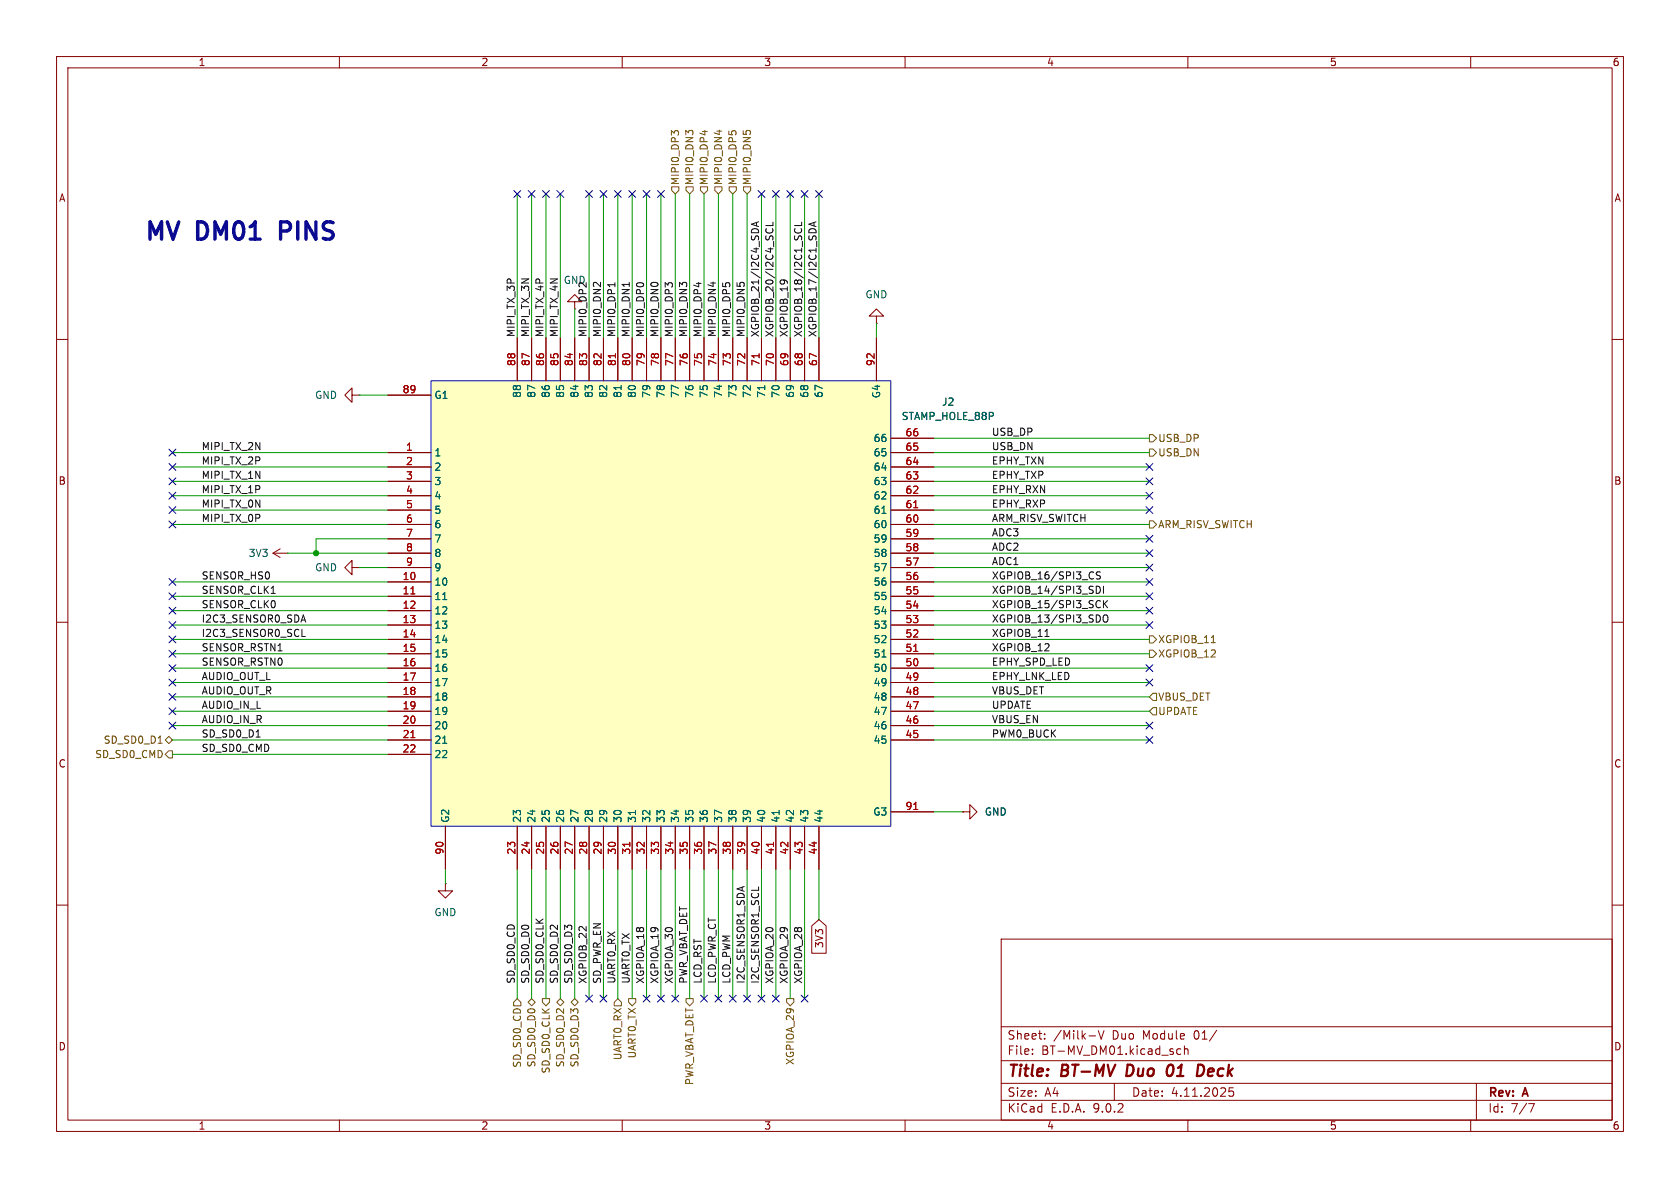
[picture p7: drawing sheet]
<svg xmlns="http://www.w3.org/2000/svg" width="297mm" height="210mm" viewBox="0 0 297 210" stroke-linecap="round" stroke-linejoin="round" font-family="sans-serif">
<g fill="none" stroke="#840000" stroke-width=".18">
<path d="M10 10h277v190h-277zM12 12h273v186h-273zM60 10v2M110 10v2M160 10v2M210 10v2M260 10v2M101.6 53.3h1.3l-1.3-1.2-1.3 1.2h1.3v1.3M101.6 54.6h.1M154.9 55.9h1.3l-1.3-1.3-1.2 1.3h1.2v1.3M154.9 57.2h.1M10 60h2"/>
<path d="M62.2 69.9v-1.3l-1.2 1.3 1.2 1.2v-1.2h1.3M63.5 69.9h.1M285 60h2M48.3 97.8l1.2 .8M48.3 97.8h2.5M49.5 97l-1.2 .8M50.8 97.8h.1M10 110h2M62.2 100.3v-1.2l-1.2 1.2 1.2 1.3v-1.3h1.3M63.5 100.3h.1M285 110h2M78.7 156.2v1.3h1.3l-1.3 1.3-1.2-1.3h1.2"/>
<path d="M78.7 156.2h.1M170.2 143.5h1.2v-1.3l1.3 1.3-1.3 1.3v-1.3M170.2 143.5h.1M10 160h2M177 166h108v32h-108zM285 160h2M60 198v2M110 198v2M160 198v2M177 194.5h108M177 191.5h108M177 187.5h108"/>
<path d="M177 181.5h108M182.5 186.3v.1M182.5 185.5v.1M184.7 183.6v.1M184.7 182.8v.1M192.5 183.1h1.2M194.2 182.2l.5 1.5 .5-1.5M197 191.5v3M208.7 185.5l-.4-.1-.3 .3v.4l.2 .2h.5M209.4 185.5l.2-.1 .4 .1v.9M209.4 184.9v1.5M210 198v2"/>
<path d="M215.1 182.1l-1.3 2M218 192.3h-.7l-.1 .7 .3-.1h.5l.1 .3-.1 .5-.2 .1-.6-.1M260 198v2M261 191.5v6.5M270.2 195.1h1l-.6 1.5"/>
</g>
<path d="M199.4 188.2l-.3 2h.5M207.3 189.8l-.2 .2a.48 .48 0 0 1-.6 .1M207.3 188.3a.51 .51 0 0 0-.8 .3M211.8 188.2h.5a1.08 1.08 0 0 1 .6 1.1 1.08 1.08 0 0 1-.8 .9h-.5" fill="none" stroke="#840000" stroke-width=".4"/>
<path d="M76.2 67.3h81.3v78.8h-81.3z" fill="#ffffc2"/>
<path d="M76.2 67.3h81.3v78.8h-81.3z" fill="none" stroke="#000bff" stroke-width=".18"/>
<g fill="none" stroke="#840000" stroke-width=".18">
<path d="M91.4 59.7v7.6M94 59.7v7.6M96.5 59.7v7.6M99.1 59.7v7.6M101.6 59.7v7.6M104.1 59.7v7.6M106.7 59.7v7.6M109.2 59.7v7.6M111.8 59.7v7.6M114.3 59.7v7.6M116.8 59.7v7.6M119.4 59.7v7.6"/>
<path d="M121.9 59.7v7.6M124.5 59.7v7.6M127 59.7v7.6M129.5 59.7v7.6M132.1 59.7v7.6M134.6 59.7v7.6M137.2 59.7v7.6M139.7 59.7v7.6M142.2 59.7v7.6M144.8 59.7v7.6M154.9 59.7v7.6M68.6 69.9h7.6"/>
<path d="M157.5 77.5h7.6M68.6 80h7.6M68.6 82.6h7.6M68.6 85.1h7.6M68.6 87.6h7.6M68.6 90.2h7.6M68.6 92.7h7.6M68.6 95.3h7.6M68.6 97.8h7.6M157.5 80h7.6M157.5 82.6h7.6M157.5 85.1h7.6"/>
<path d="M157.5 87.6h7.6M157.5 90.2h7.6M157.5 92.7h7.6M157.5 95.3h7.6M157.5 97.8h7.6M68.6 100.3h7.6M68.6 102.9h7.6M68.6 105.4h7.6M68.6 108h7.6M68.6 110.5h7.6M68.6 113h7.6M68.6 115.6h7.6"/>
<path d="M68.6 118.1h7.6M157.5 100.3h7.6M157.5 102.9h7.6M157.5 105.4h7.6M157.5 108h7.6M157.5 110.5h7.6M157.5 113h7.6M157.5 115.6h7.6M157.5 118.1h7.6M68.6 120.7h7.6M68.6 123.2h7.6M68.6 125.7h7.6"/>
<path d="M68.6 128.3h7.6M68.6 130.8h7.6M68.6 133.4h7.6M157.5 120.7h7.6M157.5 123.2h7.6M157.5 125.7h7.6M157.5 128.3h7.6M157.5 130.8h7.6M78.7 146.1v7.6M91.4 146.1v7.6M94 146.1v7.6M96.5 146.1v7.6"/>
<path d="M99.1 146.1v7.6M101.6 146.1v7.6M104.1 146.1v7.6M106.7 146.1v7.6M109.2 146.1v7.6M111.8 146.1v7.6M114.3 146.1v7.6M116.8 146.1v7.6M119.4 146.1v7.6M121.9 146.1v7.6M124.5 146.1v7.6M127 146.1v7.6"/>
<path d="M129.5 146.1v7.6M132.1 146.1v7.6M134.6 146.1v7.6M137.2 146.1v7.6M139.7 146.1v7.6M142.2 146.1v7.6M144.8 146.1v7.6M157.5 143.5h7.6M170.2 143.5h.1M143.5 163.7l1.3-1.1 1.3 1.1v4.8h-2.6z"/>
</g>
<path d="M109.8 68.2v.7M135.2 68.2v.7M155.9 90.7h.7M78.3 106h.7M155.9 116.1h.7M78.3 131.4h.7M112.3 143.3v.7M137.7 143.3v.7" fill="none" stroke="#006464" stroke-width=".18"/>
<path d="M108.8 62.5v.8M134.2 62.5v.8M161.5 89.8h.8M72.6 105h.8M161.5 115.2h.8M72.6 130.4h.8M111.3 148.9v.7M136.7 148.9v.7M161.5 143.1h.8" fill="none" stroke="#a90000" stroke-width=".18"/>
<g fill="none" stroke="#725600" stroke-width=".18">
<path d="M118.7 33h1.3v.7l-.6 .6-.7-.6zM119.2 23.5l-.5-.4v.8M119.2 23.2l.2-.1 .5 .1M121.3 33h1.3v.7l-.7 .6-.6-.6zM121.7 23.5l-.5-.4v.7M121.8 23.2l.2-.1 .4 .1M123.8 33h1.3v.7l-.6 .6-.7-.6zM124.6 23.1v.7M126.4 33h1.2v.7l-.6 .6-.6-.6zM127.2 23v.8M128.8 23.2v.6M128.9 33h1.3v.7l-.7 .6-.6-.6z"/>
<path d="M129.3 23.4l.3-.3h.3l.2 .3M131.4 23.1v.6M131.4 33h1.3v.7l-.6 .6-.7-.6zM131.9 23.2l.2-.1 .5 .1M203.2 76.8h.6l.7 .7-.7 .6h-.6zM203.2 79.4h.6l.7 .6-.7 .6h-.6zM203.2 92.1h.6l.7 .6-.7 .6h-.6zM203.2 112.4h.6l.7 .6-.7 .7h-.6zM203.2 114.9h.6l.7 .7-.7 .6h-.6zM214.1 113.6h.8M28 131.4h.7M29.8 130.2l.7 .6-.7 .6-.6-.6z"/>
<path d="M29.8 132.7h.7v1.3h-.7l-.6-.6zM203.8 122.6h.7v1.2h-.7l-.6-.6zM203.8 125.1h.7v1.3h-.7l-.6-.7zM91.4 176.5l.7 .7v.6h-1.3v-.6zM94 176.5l.6 .7-.6 .6-.7-.6zM95.9 176.5h1.3v.7l-.7 .6-.6-.6zM98.4 177.2l.7-.7 .6 .7-.6 .6zM101.6 176.5l.6 .7-.6 .6-.6-.6zM109.2 176.5l.7 .7v.6h-1.3v-.6zM111.1 176.5h1.3v.7l-.6 .6-.7-.6zM121.3 176.5h1.3v.7l-.7 .6-.6-.6zM139.1 176.5h1.2v.7l-.6 .6-.6-.6z"/>
</g>
<g fill="none" stroke="#0f0f0f" stroke-width=".18">
<path d="M133.7 39.3v.6M134.1 39.2l-1.3 .4 1.3 .5M136.6 39.3v.6h-1.2M141.7 39.3v.6h-1.2M143.9 39.3v.6M144.3 39.2l-1.3 .4 1.3 .5M106.2 49.9v.8l-.8-.7-.3-.1-.1 .1M108.7 50v.7M108.7 50.3h-1.3l.2 .2M111.2 49.9v.7M111.2 50.3h-1.2l.2 .1M112.6 50.1l.4-.1 .7 .1"/>
<path d="M115.2 50l.3-.1 .7 .1M118.1 50.4l-.5-.4v.8M118.1 50.1l.2-.1 .5 .1M120.6 50.3l-.5-.4v.8M120.7 50l.2-.1 .4 .1M123.5 49.9v.8M126.1 49.9v.7M127.8 50v.6M128.2 50.2l.3-.2h.3l.2 .2M130.3 50v.6M130.8 50l.2-.1 .5 .1M133 40.5l.4-.1 .5 .1"/>
<path d="M135.5 40.4l-.1 .4M136.5 40.4l.1 .4M140.6 40.4l-.1 .4M141.6 40.4l.1 .4M143.2 40.5l.3-.1 .6 .1M53.4 112.5h.6M53.6 108.7l.4 1.3M184.7 112.5h.8M193.3 101.1v.1M193.3 102.2v.1M193.8 103.6a.64 .64 0 0 1 .7 .7 .64 .64 0 0 1-.7 .6zM194.5 101.1h-.5l-.1 .1v.4l.5 .2 .1 .3-.2 .3-.5-.1"/>
<path d="M195.1 103.6v1.3M195.1 106.2v1.2M195.1 108.9l.2-.2a.43 .43 0 0 1 .6 .4v.5a.42 .42 0 0 1-.5 .4 .42 .42 0 0 1-.4-.4zM195.3 106.7l.5 .7M195.8 106.2l-.7 .7M45.3 130.3h.7M134.1 156.8v.6"/>
</g>
<g fill="none" stroke="#009600" stroke-width=".18">
<path d="M91.4 34.3v25.4M94 34.3v25.4M96.5 34.3v25.4M99.1 34.3v25.4M104.1 34.3v25.4M106.7 34.3v25.4M109.2 34.3v25.4M111.8 34.3v25.4M114.3 34.3v25.4M116.8 34.3v25.4M119.4 34.3v25.4M121.9 34.3v25.4"/>
<path d="M124.5 34.3v25.4M127 34.3v25.4M129.5 34.3v25.4M132.1 34.3v25.4M134.6 34.3v25.4M137.2 34.3v25.4M139.7 34.3v25.4M142.2 34.3v25.4M144.8 34.3v25.4M101.6 54.6v5.1M154.9 57.2v2.5M63.5 69.9h5.1"/>
<path d="M165.1 77.5h38.1M30.5 82.6h38.1M30.5 80h38.1M30.5 87.6h38.1M30.5 92.7h38.1M30.5 85.1h38.1M30.5 90.2h38.1M50.8 97.8h17.8M68.6 95.3h-12.7v2.5M165.1 82.6h38.1M165.1 80h38.1M165.1 87.6h38.1"/>
<path d="M165.1 92.7h38.1M165.1 95.3h38.1M165.1 85.1h38.1M165.1 90.2h38.1M165.1 97.8h38.1M30.5 118.1h38.1M30.5 113h38.1M30.5 115.6h38.1M30.5 108h38.1M30.5 105.4h38.1M30.5 110.5h38.1M30.5 102.9h38.1"/>
<path d="M63.5 100.3h5.1M165.1 118.1h38.1M165.1 113h38.1M165.1 115.6h38.1M165.1 108h38.1M165.1 105.4h38.1M165.1 110.5h38.1M165.1 100.3h38.1M165.1 102.9h38.1M30.5 130.8h38.1M30.5 128.3h38.1M30.5 133.4h38.1"/>
<path d="M30.5 123.2h38.1M30.5 125.7h38.1M30.5 120.7h38.1M165.1 130.8h38.1M165.1 128.3h38.1M165.1 123.2h38.1M165.1 125.7h38.1M165.1 120.7h38.1M78.7 153.7v2.5M91.4 153.7v22.8M94 153.7v22.8M96.5 153.7v22.8"/>
<path d="M99.1 153.7v22.8M101.6 153.7v22.8M104.1 153.7v22.8M106.7 153.7v22.8M109.2 153.7v22.8M111.8 153.7v22.8M114.3 153.7v22.8M116.8 153.7v22.8M119.4 153.7v22.8M121.9 153.7v22.8M124.5 153.7v22.8M127 153.7v22.8"/>
<path d="M129.5 153.7v22.8M132.1 153.7v22.8M134.6 153.7v22.8M137.2 153.7v22.8M139.7 153.7v22.8M142.2 153.7v22.8M144.8 153.7v8.9M165.1 143.5h5.1"/>
</g>
<g fill="none" stroke="#000084" stroke-width=".18">
<path d="M90.8 33.7l1.2 1.2M92 33.7l-1.2 1.2M93.4 33.7l1.2 1.2M94.6 33.7l-1.2 1.2M95.9 33.7l1.2 1.2M97.1 33.7l-1.2 1.2M98.5 33.7l1.2 1.2M99.7 33.7l-1.2 1.2M103.5 33.7l1.2 1.2M104.7 33.7l-1.2 1.2M106.1 33.7l1.2 1.2M107.3 33.7l-1.2 1.2"/>
<path d="M108.6 33.7l1.2 1.2M109.8 33.7l-1.2 1.2M111.2 33.7l1.2 1.2M112.4 33.7l-1.2 1.2M113.7 33.7l1.2 1.2M114.9 33.7l-1.2 1.2M116.2 33.7l1.2 1.2M117.4 33.7l-1.2 1.2M134 33.7l1.2 1.2M135.2 33.7l-1.2 1.2M136.6 33.7l1.2 1.2M137.8 33.7l-1.2 1.2"/>
<path d="M139.1 33.7l1.2 1.2M140.3 33.7l-1.2 1.2M141.6 33.7l1.2 1.2M142.8 33.7l-1.2 1.2M144.2 33.7l1.2 1.2M145.4 33.7l-1.2 1.2M29.9 79.4l1.2 1.2M31.1 79.4l-1.2 1.2M29.9 87l1.2 1.2M29.9 89.6l1.2 1.2M29.9 92.1l1.2 1.2M29.9 84.5l1.2 1.2"/>
<path d="M29.9 81.9l1.2 1.3M31.1 87l-1.2 1.2M31.1 89.6l-1.2 1.2M31.1 92.1l-1.2 1.2M31.1 84.5l-1.2 1.2M31.1 81.9l-1.2 1.3M202.6 94.6l1.2 1.3M202.6 81.9l1.2 1.3M202.6 97.2l1.2 1.2M202.6 84.5l1.2 1.2M202.6 87l1.2 1.2M202.6 99.7l1.2 1.2"/>
<path d="M202.6 89.6l1.2 1.2M203.8 87l-1.2 1.2M203.8 94.6l-1.2 1.3M203.8 81.9l-1.2 1.3M203.8 97.2l-1.2 1.2M203.8 84.5l-1.2 1.2M203.8 99.7l-1.2 1.2M203.8 89.6l-1.2 1.2M29.9 112.4l1.2 1.2M29.9 109.9l1.2 1.2M29.9 117.5l1.2 1.2M29.9 107.3l1.2 1.3"/>
<path d="M29.9 102.3l1.2 1.2M29.9 104.8l1.2 1.2M29.9 115l1.2 1.2M31.1 112.4l-1.2 1.2M31.1 109.9l-1.2 1.2M31.1 117.5l-1.2 1.2M31.1 107.3l-1.2 1.3M31.1 102.3l-1.2 1.2M31.1 104.8l-1.2 1.2M31.1 115l-1.2 1.2M202.6 117.5l1.2 1.2M202.6 107.3l1.2 1.3"/>
<path d="M202.6 102.3l1.2 1.2M202.6 109.9l1.2 1.2M202.6 104.8l1.2 1.2M203.8 117.5l-1.2 1.2M203.8 109.9l-1.2 1.2M203.8 102.3l-1.2 1.2M203.8 107.3l-1.2 1.3M203.8 104.8l-1.2 1.2M29.9 120l1.2 1.3M29.9 127.7l1.2 1.2M29.9 125.1l1.2 1.2M29.9 122.6l1.2 1.2"/>
<path d="M31.1 120l-1.2 1.3M31.1 127.7l-1.2 1.2M31.1 125.1l-1.2 1.2M31.1 122.6l-1.2 1.2M202.6 130.2l1.2 1.2M202.6 120l1.2 1.3M202.6 127.7l1.2 1.2M203.8 130.2l-1.2 1.2M203.8 120l-1.2 1.3M203.8 127.7l-1.2 1.2M103.5 175.9l1.2 1.2M104.7 175.9l-1.2 1.2"/>
<path d="M106.1 175.9l1.2 1.2M107.3 175.9l-1.2 1.2M113.7 175.9l1.2 1.2M114.9 175.9l-1.2 1.2M116.2 175.9l1.2 1.2M117.4 175.9l-1.2 1.2M118.8 175.9l1.2 1.2M120 175.9l-1.2 1.2M123.9 175.9l1.2 1.2M125.1 175.9l-1.2 1.2M126.4 175.9l1.2 1.2M127.6 175.9l-1.2 1.2"/>
<path d="M128.9 175.9l1.2 1.2M130.1 175.9l-1.2 1.2M131.5 175.9l1.2 1.2M132.7 175.9l-1.2 1.2M134 175.9l1.2 1.2M135.2 175.9l-1.2 1.2M136.6 175.9l1.2 1.2M137.8 175.9l-1.2 1.2M141.6 175.9l1.2 1.2M142.8 175.9l-1.2 1.2"/>
</g>
<path d="M50.8 39.2h-1.2v3.1M49.6 40.8h1.2" fill="none" stroke="#0000c2" stroke-width=".61"/>
<circle cx="55.9" cy="97.8" r=".46" fill="#009600" stroke="#009600" stroke-width=".18"/>
<g font-size="4.2" fill="#0000c2">
<text x="25.4" y="42.7">MV</text>
<text x="35" y="42.7">DM01</text>
<text x="50.9" y="42.7">PINS</text>
</g>
<g font-size="2.8" fill="#840000">
<text x="178" y="190.9">Title:</text>
<text x="187.7" y="190.9">BT-MV</text>
<text x="200" y="190.9">Duo</text>
<text x="207.9" y="190.9">01</text>
<text x="214.1" y="190.9">Deck</text>
</g>
<g font-size="2.1" fill="#840000">
<text x="178" y="184">Sheet:</text>
<text x="186.2" y="184">/Milk-V</text>
<text x="196.7" y="184">Duo</text>
<text x="202.2" y="184">Module</text>
<text x="211.3" y="184">01/</text>
<text x="178" y="186.7">File:</text>
<text x="184.1" y="186.7">BT-MV_DM01.kicad_sch</text>
<text x="178" y="196.9">KiCad</text>
<text x="178" y="194.1">Size:</text>
<text x="184.7" y="194.1">A4</text>
<text x="185.7" y="196.9">E.D.A.</text>
<text x="193.3" y="196.9">9.0.2</text>
<text x="200" y="194.1">Date:</text>
<text x="207" y="194.1">4.11.2025</text>
<text x="263" y="194.3">Rev:</text>
<text x="263" y="196.9">Id:</text>
<text x="267.1" y="196.9">7/7</text>
<text x="269.4" y="194.3">A</text>
</g>
<g font-size="1.8" fill="#840000">
<text x="35" y="11.9">1</text>
<text x="85" y="11.9">2</text>
<text x="135" y="11.9">3</text>
<text x="185" y="11.9">4</text>
<text x="235" y="11.9">5</text>
<text x="285" y="11.9">6</text>
<text x="10.3" y="35.9">A</text>
<text x="285.3" y="35.9">A</text>
<text x="10.3" y="85.9">B</text>
<text x="285.3" y="85.9">B</text>
<text x="10.3" y="135.9">C</text>
<text x="285.3" y="135.9">C</text>
<text x="145.7" y="167.7" transform="rotate(-90 145.7 167.7)">3V3</text>
<text x="10.3" y="185.9">D</text>
<text x="285.3" y="185.9">D</text>
<text x="35" y="199.9">1</text>
<text x="85" y="199.9">2</text>
<text x="135" y="199.9">3</text>
<text x="185" y="199.9">4</text>
<text x="235" y="199.9">5</text>
<text x="285" y="199.9">6</text>
</g>
<g font-size="1.8" fill="#725600">
<text x="120.2" y="32.8" transform="rotate(-90 120.2 32.8)">MIPI0_DP3</text>
<text x="122.8" y="32.8" transform="rotate(-90 122.8 32.8)">MIPI0_DN3</text>
<text x="125.3" y="32.8" transform="rotate(-90 125.3 32.8)">MIPI0_DP4</text>
<text x="127.9" y="32.8" transform="rotate(-90 127.9 32.8)">MIPI0_DN4</text>
<text x="130.4" y="32.8" transform="rotate(-90 130.4 32.8)">MIPI0_DP5</text>
<text x="132.9" y="32.8" transform="rotate(-90 132.9 32.8)">MIPI0_DN5</text>
<text x="204.7" y="78.3">USB_DP</text>
<text x="204.7" y="80.9">USB_DN</text>
<text x="204.7" y="93.6">ARM_RISV_SWITCH</text>
<text x="204.7" y="113.9">XGPIOB_11</text>
<text x="204.7" y="116.4">XGPIOB_12</text>
<text x="204.7" y="124.1">VBUS_DET</text>
<text x="18.2" y="131.7">SD_SD0_D1</text>
<text x="204.7" y="126.6">UPDATE</text>
<text x="16.7" y="134.2">SD_SD0_CMD</text>
<text x="92.3" y="188.8" transform="rotate(-90 92.3 188.8)">SD_SD0_CD</text>
<text x="94.8" y="188.8" transform="rotate(-90 94.8 188.8)">SD_SD0_D0</text>
<text x="97.4" y="189.9" transform="rotate(-90 97.4 189.9)">SD_SD0_CLK</text>
<text x="99.9" y="188.8" transform="rotate(-90 99.9 188.8)">SD_SD0_D2</text>
<text x="102.5" y="188.8" transform="rotate(-90 102.5 188.8)">SD_SD0_D3</text>
<text x="110.1" y="187.5" transform="rotate(-90 110.1 187.5)">UART0_RX</text>
<text x="112.6" y="187.2" transform="rotate(-90 112.6 187.2)">UART0_TX</text>
<text x="122.8" y="191.9" transform="rotate(-90 122.8 191.9)">PWR_VBAT_DET</text>
<text x="140.6" y="188.4" transform="rotate(-90 140.6 188.4)">XGPIOA_29</text>
</g>
<g font-size="1.8" fill="#0f0f0f">
<text x="99.6" y="50.4">GND</text>
<text x="91.1" y="59.7" transform="rotate(-90 91.1 59.7)">MIPI_TX_3P</text>
<text x="93.6" y="59.7" transform="rotate(-90 93.6 59.7)">MIPI_TX_3N</text>
<text x="96.2" y="59.7" transform="rotate(-90 96.2 59.7)">MIPI_TX_4P</text>
<text x="98.7" y="59.7" transform="rotate(-90 98.7 59.7)">MIPI_TX_4N</text>
<text x="103.8" y="59.7" transform="rotate(-90 103.8 59.7)">MIPI0_DP2</text>
<text x="106.3" y="59.7" transform="rotate(-90 106.3 59.7)">MIPI0_DN2</text>
<text x="108.9" y="59.7" transform="rotate(-90 108.9 59.7)">MIPI0_DP1</text>
<text x="111.4" y="59.7" transform="rotate(-90 111.4 59.7)">MIPI0_DN1</text>
<text x="114" y="59.7" transform="rotate(-90 114 59.7)">MIPI0_DP0</text>
<text x="116.5" y="59.7" transform="rotate(-90 116.5 59.7)">MIPI0_DN0</text>
<text x="119" y="59.7" transform="rotate(-90 119 59.7)">MIPI0_DP3</text>
<text x="121.6" y="59.7" transform="rotate(-90 121.6 59.7)">MIPI0_DN3</text>
<text x="124.1" y="59.7" transform="rotate(-90 124.1 59.7)">MIPI0_DP4</text>
<text x="126.7" y="59.7" transform="rotate(-90 126.7 59.7)">MIPI0_DN4</text>
<text x="129.2" y="59.7" transform="rotate(-90 129.2 59.7)">MIPI0_DP5</text>
<text x="131.7" y="59.7" transform="rotate(-90 131.7 59.7)">MIPI0_DN5</text>
<text x="134.3" y="59.7" transform="rotate(-90 134.3 59.7)">XGPIOB_21/I2C4_SDA</text>
<text x="136.8" y="59.7" transform="rotate(-90 136.8 59.7)">XGPIOB_20/I2C4_SCL</text>
<text x="139.4" y="59.7" transform="rotate(-90 139.4 59.7)">XGPIOB_19</text>
<text x="141.9" y="59.7" transform="rotate(-90 141.9 59.7)">XGPIOB_18/I2C1_SCL</text>
<text x="144.4" y="59.7" transform="rotate(-90 144.4 59.7)">XGPIOB_17/I2C1_SDA</text>
<text x="175.3" y="77.1">USB_DP</text>
<text x="35.6" y="82.2">MIPI_TX_2P</text>
<text x="35.6" y="79.7">MIPI_TX_2N</text>
<text x="175.3" y="79.7">USB_DN</text>
<text x="175.3" y="82.2">EPHY_TXN</text>
<text x="35.6" y="84.7">MIPI_TX_1N</text>
<text x="35.6" y="89.8">MIPI_TX_0N</text>
<text x="35.6" y="87.3">MIPI_TX_1P</text>
<text x="175.3" y="87.3">EPHY_RXN</text>
<text x="175.3" y="89.8">EPHY_RXP</text>
<text x="175.3" y="84.7">EPHY_TXP</text>
<text x="35.6" y="92.4">MIPI_TX_0P</text>
<text x="175.3" y="92.4">ARM_RISV_SWITCH</text>
<text x="175.3" y="94.9">ADC3</text>
<text x="175.3" y="100">ADC1</text>
<text x="175.3" y="97.4">ADC2</text>
<text x="35.6" y="107.6">SENSOR_CLK0</text>
<text x="35.6" y="102.5">SENSOR_HS0</text>
<text x="35.6" y="105.1">SENSOR_CLK1</text>
<text x="175.3" y="107.6">XGPIOB_15/SPI3_SCK</text>
<text x="175.3" y="102.5">XGPIOB_16/SPI3_CS</text>
<text x="175.3" y="105.1">XGPIOB_14/SPI3_SDI</text>
<text x="35.6" y="112.7">I2C3_SENSOR0_SCL</text>
<text x="35.6" y="110.1">I2C3_SENSOR0_SDA</text>
<text x="175.3" y="110.1">XGPIOB_13/SPI3_SDO</text>
<text x="175.3" y="112.7">XGPIOB_11</text>
<text x="35.6" y="115.2">SENSOR_RSTN1</text>
<text x="35.6" y="117.8">SENSOR_RSTN0</text>
<text x="175.3" y="115.2">XGPIOB_12</text>
<text x="175.3" y="117.8">EPHY_SPD_LED</text>
<text x="35.6" y="125.4">AUDIO_IN_L</text>
<text x="35.6" y="120.3">AUDIO_OUT_L</text>
<text x="35.6" y="122.8">AUDIO_OUT_R</text>
<text x="175.3" y="122.8">VBUS_DET</text>
<text x="175.3" y="120.3">EPHY_LNK_LED</text>
<text x="175.3" y="125.4">UPDATE</text>
<text x="35.6" y="127.9">AUDIO_IN_R</text>
<text x="35.6" y="130.5">SD_SD0_D1</text>
<text x="175.3" y="130.5">PWM0_BUCK</text>
<text x="175.3" y="127.9">VBUS_EN</text>
<text x="35.6" y="133">SD_SD0_CMD</text>
<text x="91.1" y="174" transform="rotate(-90 91.1 174)">SD_SD0_CD</text>
<text x="93.6" y="174" transform="rotate(-90 93.6 174)">SD_SD0_D0</text>
<text x="96.2" y="174" transform="rotate(-90 96.2 174)">SD_SD0_CLK</text>
<text x="98.7" y="174" transform="rotate(-90 98.7 174)">SD_SD0_D2</text>
<text x="101.3" y="174" transform="rotate(-90 101.3 174)">SD_SD0_D3</text>
<text x="103.8" y="174" transform="rotate(-90 103.8 174)">XGPIOB_22</text>
<text x="106.3" y="174" transform="rotate(-90 106.3 174)">SD_PWR_EN</text>
<text x="108.9" y="174" transform="rotate(-90 108.9 174)">UART0_RX</text>
<text x="111.4" y="174" transform="rotate(-90 111.4 174)">UART0_TX</text>
<text x="114" y="174" transform="rotate(-90 114 174)">XGPIOA_18</text>
<text x="116.5" y="174" transform="rotate(-90 116.5 174)">XGPIOA_19</text>
<text x="119" y="174" transform="rotate(-90 119 174)">XGPIOA_30</text>
<text x="121.6" y="174" transform="rotate(-90 121.6 174)">PWR_VBAT_DET</text>
<text x="124.1" y="174" transform="rotate(-90 124.1 174)">LCD_RST</text>
<text x="126.7" y="174" transform="rotate(-90 126.7 174)">LCD_PWR_CT</text>
<text x="129.2" y="174" transform="rotate(-90 129.2 174)">LCD_PWM</text>
<text x="131.7" y="174" transform="rotate(-90 131.7 174)">I2C_SENSOR1_SDA</text>
<text x="134.3" y="174" transform="rotate(-90 134.3 174)">I2C_SENSOR1_SCL</text>
<text x="136.8" y="174" transform="rotate(-90 136.8 174)">XGPIOA_20</text>
<text x="139.4" y="174" transform="rotate(-90 139.4 174)">XGPIOA_29</text>
<text x="141.9" y="174" transform="rotate(-90 141.9 174)">XGPIOA_28</text>
</g>
<g font-size="1.8" fill="#006464">
<text x="152.9" y="52.9">GND</text>
<text x="55.6" y="70.7">GND</text>
<text x="76.7" y="70.7">G1</text>
<text x="92.3" y="70.4" transform="rotate(-90 92.3 70.4)">88</text>
<text x="94.8" y="70.4" transform="rotate(-90 94.8 70.4)">87</text>
<text x="97.4" y="70.4" transform="rotate(-90 97.4 70.4)">86</text>
<text x="99.9" y="70.4" transform="rotate(-90 99.9 70.4)">85</text>
<text x="102.5" y="70.4" transform="rotate(-90 102.5 70.4)">84</text>
<text x="105" y="70.4" transform="rotate(-90 105 70.4)">83</text>
<text x="107.5" y="70.4" transform="rotate(-90 107.5 70.4)">82</text>
<text x="110.1" y="70.4" transform="rotate(-90 110.1 70.4)">81</text>
<text x="112.6" y="70.4" transform="rotate(-90 112.6 70.4)">80</text>
<text x="115.2" y="70.4" transform="rotate(-90 115.2 70.4)">79</text>
<text x="117.7" y="70.4" transform="rotate(-90 117.7 70.4)">78</text>
<text x="120.2" y="70.4" transform="rotate(-90 120.2 70.4)">77</text>
<text x="122.8" y="70.4" transform="rotate(-90 122.8 70.4)">76</text>
<text x="125.3" y="70.4" transform="rotate(-90 125.3 70.4)">75</text>
<text x="127.9" y="70.4" transform="rotate(-90 127.9 70.4)">74</text>
<text x="130.4" y="70.4" transform="rotate(-90 130.4 70.4)">73</text>
<text x="132.9" y="70.4" transform="rotate(-90 132.9 70.4)">72</text>
<text x="135.5" y="70.4" transform="rotate(-90 135.5 70.4)">71</text>
<text x="138" y="70.4" transform="rotate(-90 138 70.4)">70</text>
<text x="140.6" y="70.4" transform="rotate(-90 140.6 70.4)">69</text>
<text x="143.1" y="70.4" transform="rotate(-90 143.1 70.4)">68</text>
<text x="145.6" y="70.4" transform="rotate(-90 145.6 70.4)">67</text>
<text x="155.8" y="70.5" transform="rotate(-90 155.8 70.5)">G4</text>
<text x="166.4" y="71.9">J2</text>
<text x="159.3" y="74.5">STAMP_HOLE_88P</text>
<text x="76.7" y="80.9">1</text>
<text x="76.7" y="83.4">2</text>
<text x="154.3" y="78.3">66</text>
<text x="154.3" y="80.9">65</text>
<text x="154.3" y="83.4">64</text>
<text x="76.7" y="86">3</text>
<text x="76.7" y="88.5">4</text>
<text x="154.3" y="86">63</text>
<text x="154.3" y="88.5">62</text>
<text x="76.7" y="91">5</text>
<text x="76.7" y="93.6">6</text>
<text x="154.3" y="91">61</text>
<text x="154.3" y="93.6">60</text>
<text x="43.9" y="98.7">3V3</text>
<text x="55.6" y="101.2">GND</text>
<text x="76.7" y="96.1">7</text>
<text x="76.7" y="98.7">8</text>
<text x="76.7" y="101.2">9</text>
<text x="154.3" y="96.1">59</text>
<text x="154.3" y="98.7">58</text>
<text x="154.3" y="101.2">57</text>
<text x="76.7" y="103.7">10</text>
<text x="76.7" y="106.3">11</text>
<text x="154.3" y="103.7">56</text>
<text x="154.3" y="106.3">55</text>
<text x="76.7" y="108.8">12</text>
<text x="76.7" y="111.4">13</text>
<text x="76.7" y="113.9">14</text>
<text x="154.3" y="108.8">54</text>
<text x="154.3" y="111.4">53</text>
<text x="154.3" y="113.9">52</text>
<text x="76.7" y="116.4">15</text>
<text x="76.7" y="119">16</text>
<text x="154.3" y="116.4">51</text>
<text x="154.3" y="119">50</text>
<text x="76.7" y="121.5">17</text>
<text x="76.7" y="124.1">18</text>
<text x="154.3" y="121.5">49</text>
<text x="154.3" y="124.1">48</text>
<text x="76.7" y="126.6">19</text>
<text x="76.7" y="129.1">20</text>
<text x="76.7" y="131.7">21</text>
<text x="154.3" y="126.6">47</text>
<text x="154.3" y="129.1">46</text>
<text x="154.3" y="131.7">45</text>
<text x="76.7" y="134.2">22</text>
<text x="79.6" y="145.5" transform="rotate(-90 79.6 145.5)">G2</text>
<text x="92.3" y="145.5" transform="rotate(-90 92.3 145.5)">23</text>
<text x="94.8" y="145.5" transform="rotate(-90 94.8 145.5)">24</text>
<text x="97.4" y="145.5" transform="rotate(-90 97.4 145.5)">25</text>
<text x="99.9" y="145.5" transform="rotate(-90 99.9 145.5)">26</text>
<text x="102.5" y="145.5" transform="rotate(-90 102.5 145.5)">27</text>
<text x="105" y="145.5" transform="rotate(-90 105 145.5)">28</text>
<text x="107.5" y="145.5" transform="rotate(-90 107.5 145.5)">29</text>
<text x="110.1" y="145.5" transform="rotate(-90 110.1 145.5)">30</text>
<text x="112.6" y="145.5" transform="rotate(-90 112.6 145.5)">31</text>
<text x="115.2" y="145.5" transform="rotate(-90 115.2 145.5)">32</text>
<text x="117.7" y="145.5" transform="rotate(-90 117.7 145.5)">33</text>
<text x="120.2" y="145.5" transform="rotate(-90 120.2 145.5)">34</text>
<text x="122.8" y="145.5" transform="rotate(-90 122.8 145.5)">35</text>
<text x="125.3" y="145.5" transform="rotate(-90 125.3 145.5)">36</text>
<text x="127.9" y="145.5" transform="rotate(-90 127.9 145.5)">37</text>
<text x="130.4" y="145.5" transform="rotate(-90 130.4 145.5)">38</text>
<text x="132.9" y="145.5" transform="rotate(-90 132.9 145.5)">39</text>
<text x="135.5" y="145.5" transform="rotate(-90 135.5 145.5)">40</text>
<text x="138" y="145.5" transform="rotate(-90 138 145.5)">41</text>
<text x="140.6" y="145.5" transform="rotate(-90 140.6 145.5)">42</text>
<text x="143.1" y="145.5" transform="rotate(-90 143.1 145.5)">43</text>
<text x="145.6" y="145.5" transform="rotate(-90 145.6 145.5)">44</text>
<text x="154.3" y="144.4">G3</text>
<text x="174" y="144.4">GND</text>
<text x="76.7" y="162.2">GND</text>
</g>
<g font-size="1.8" fill="#a90000">
<text x="91.2" y="64.8" transform="rotate(-90 91.2 64.8)">88</text>
<text x="93.7" y="64.8" transform="rotate(-90 93.7 64.8)">87</text>
<text x="96.3" y="64.8" transform="rotate(-90 96.3 64.8)">86</text>
<text x="98.8" y="64.8" transform="rotate(-90 98.8 64.8)">85</text>
<text x="101.3" y="64.8" transform="rotate(-90 101.3 64.8)">84</text>
<text x="103.9" y="64.8" transform="rotate(-90 103.9 64.8)">83</text>
<text x="106.4" y="64.8" transform="rotate(-90 106.4 64.8)">82</text>
<text x="109" y="64.8" transform="rotate(-90 109 64.8)">81</text>
<text x="111.5" y="64.8" transform="rotate(-90 111.5 64.8)">80</text>
<text x="114" y="64.8" transform="rotate(-90 114 64.8)">79</text>
<text x="116.6" y="64.8" transform="rotate(-90 116.6 64.8)">78</text>
<text x="119.1" y="64.8" transform="rotate(-90 119.1 64.8)">77</text>
<text x="121.7" y="64.8" transform="rotate(-90 121.7 64.8)">76</text>
<text x="124.2" y="64.8" transform="rotate(-90 124.2 64.8)">75</text>
<text x="126.7" y="64.8" transform="rotate(-90 126.7 64.8)">74</text>
<text x="129.3" y="64.8" transform="rotate(-90 129.3 64.8)">73</text>
<text x="131.8" y="64.8" transform="rotate(-90 131.8 64.8)">72</text>
<text x="134.4" y="64.8" transform="rotate(-90 134.4 64.8)">71</text>
<text x="136.9" y="64.8" transform="rotate(-90 136.9 64.8)">70</text>
<text x="139.4" y="64.8" transform="rotate(-90 139.4 64.8)">69</text>
<text x="142" y="64.8" transform="rotate(-90 142 64.8)">68</text>
<text x="144.5" y="64.8" transform="rotate(-90 144.5 64.8)">67</text>
<text x="154.7" y="64.8" transform="rotate(-90 154.7 64.8)">92</text>
<text x="71.1" y="69.6">89</text>
<text x="160" y="77.2">66</text>
<text x="71.7" y="79.8">1</text>
<text x="71.7" y="82.3">2</text>
<text x="160" y="79.8">65</text>
<text x="160" y="82.3">64</text>
<text x="71.7" y="84.8">3</text>
<text x="71.7" y="87.4">4</text>
<text x="71.7" y="89.9">5</text>
<text x="160" y="84.8">63</text>
<text x="160" y="87.4">62</text>
<text x="160" y="89.9">61</text>
<text x="71.7" y="92.5">6</text>
<text x="71.7" y="95">7</text>
<text x="160" y="92.5">60</text>
<text x="160" y="95">59</text>
<text x="71.7" y="97.5">8</text>
<text x="71.7" y="100.1">9</text>
<text x="160" y="97.5">58</text>
<text x="160" y="100.1">57</text>
<text x="71.1" y="102.6">10</text>
<text x="71.1" y="105.2">11</text>
<text x="71.1" y="107.7">12</text>
<text x="160" y="102.6">56</text>
<text x="160" y="105.2">55</text>
<text x="160" y="107.7">54</text>
<text x="71.1" y="110.2">13</text>
<text x="71.1" y="112.8">14</text>
<text x="160" y="110.2">53</text>
<text x="160" y="112.8">52</text>
<text x="71.1" y="115.3">15</text>
<text x="71.1" y="117.9">16</text>
<text x="160" y="115.3">51</text>
<text x="160" y="117.9">50</text>
<text x="71.1" y="120.4">17</text>
<text x="71.1" y="122.9">18</text>
<text x="71.1" y="125.5">19</text>
<text x="160" y="120.4">49</text>
<text x="160" y="122.9">48</text>
<text x="160" y="125.5">47</text>
<text x="71.1" y="128">20</text>
<text x="71.1" y="130.6">21</text>
<text x="160" y="128">46</text>
<text x="160" y="130.6">45</text>
<text x="71.1" y="133.1">22</text>
<text x="160" y="143.3">91</text>
<text x="78.5" y="151.2" transform="rotate(-90 78.5 151.2)">90</text>
<text x="91.2" y="151.2" transform="rotate(-90 91.2 151.2)">23</text>
<text x="93.7" y="151.2" transform="rotate(-90 93.7 151.2)">24</text>
<text x="96.3" y="151.2" transform="rotate(-90 96.3 151.2)">25</text>
<text x="98.8" y="151.2" transform="rotate(-90 98.8 151.2)">26</text>
<text x="101.3" y="151.2" transform="rotate(-90 101.3 151.2)">27</text>
<text x="103.9" y="151.2" transform="rotate(-90 103.9 151.2)">28</text>
<text x="106.4" y="151.2" transform="rotate(-90 106.4 151.2)">29</text>
<text x="109" y="151.2" transform="rotate(-90 109 151.2)">30</text>
<text x="111.5" y="151.2" transform="rotate(-90 111.5 151.2)">31</text>
<text x="114" y="151.2" transform="rotate(-90 114 151.2)">32</text>
<text x="116.6" y="151.2" transform="rotate(-90 116.6 151.2)">33</text>
<text x="119.1" y="151.2" transform="rotate(-90 119.1 151.2)">34</text>
<text x="121.7" y="151.2" transform="rotate(-90 121.7 151.2)">35</text>
<text x="124.2" y="151.2" transform="rotate(-90 124.2 151.2)">36</text>
<text x="126.7" y="151.2" transform="rotate(-90 126.7 151.2)">37</text>
<text x="129.3" y="151.2" transform="rotate(-90 129.3 151.2)">38</text>
<text x="131.8" y="151.2" transform="rotate(-90 131.8 151.2)">39</text>
<text x="134.4" y="151.2" transform="rotate(-90 134.4 151.2)">40</text>
<text x="136.9" y="151.2" transform="rotate(-90 136.9 151.2)">41</text>
<text x="139.4" y="151.2" transform="rotate(-90 139.4 151.2)">42</text>
<text x="142" y="151.2" transform="rotate(-90 142 151.2)">43</text>
<text x="144.5" y="151.2" transform="rotate(-90 144.5 151.2)">44</text>
</g>
</svg>
